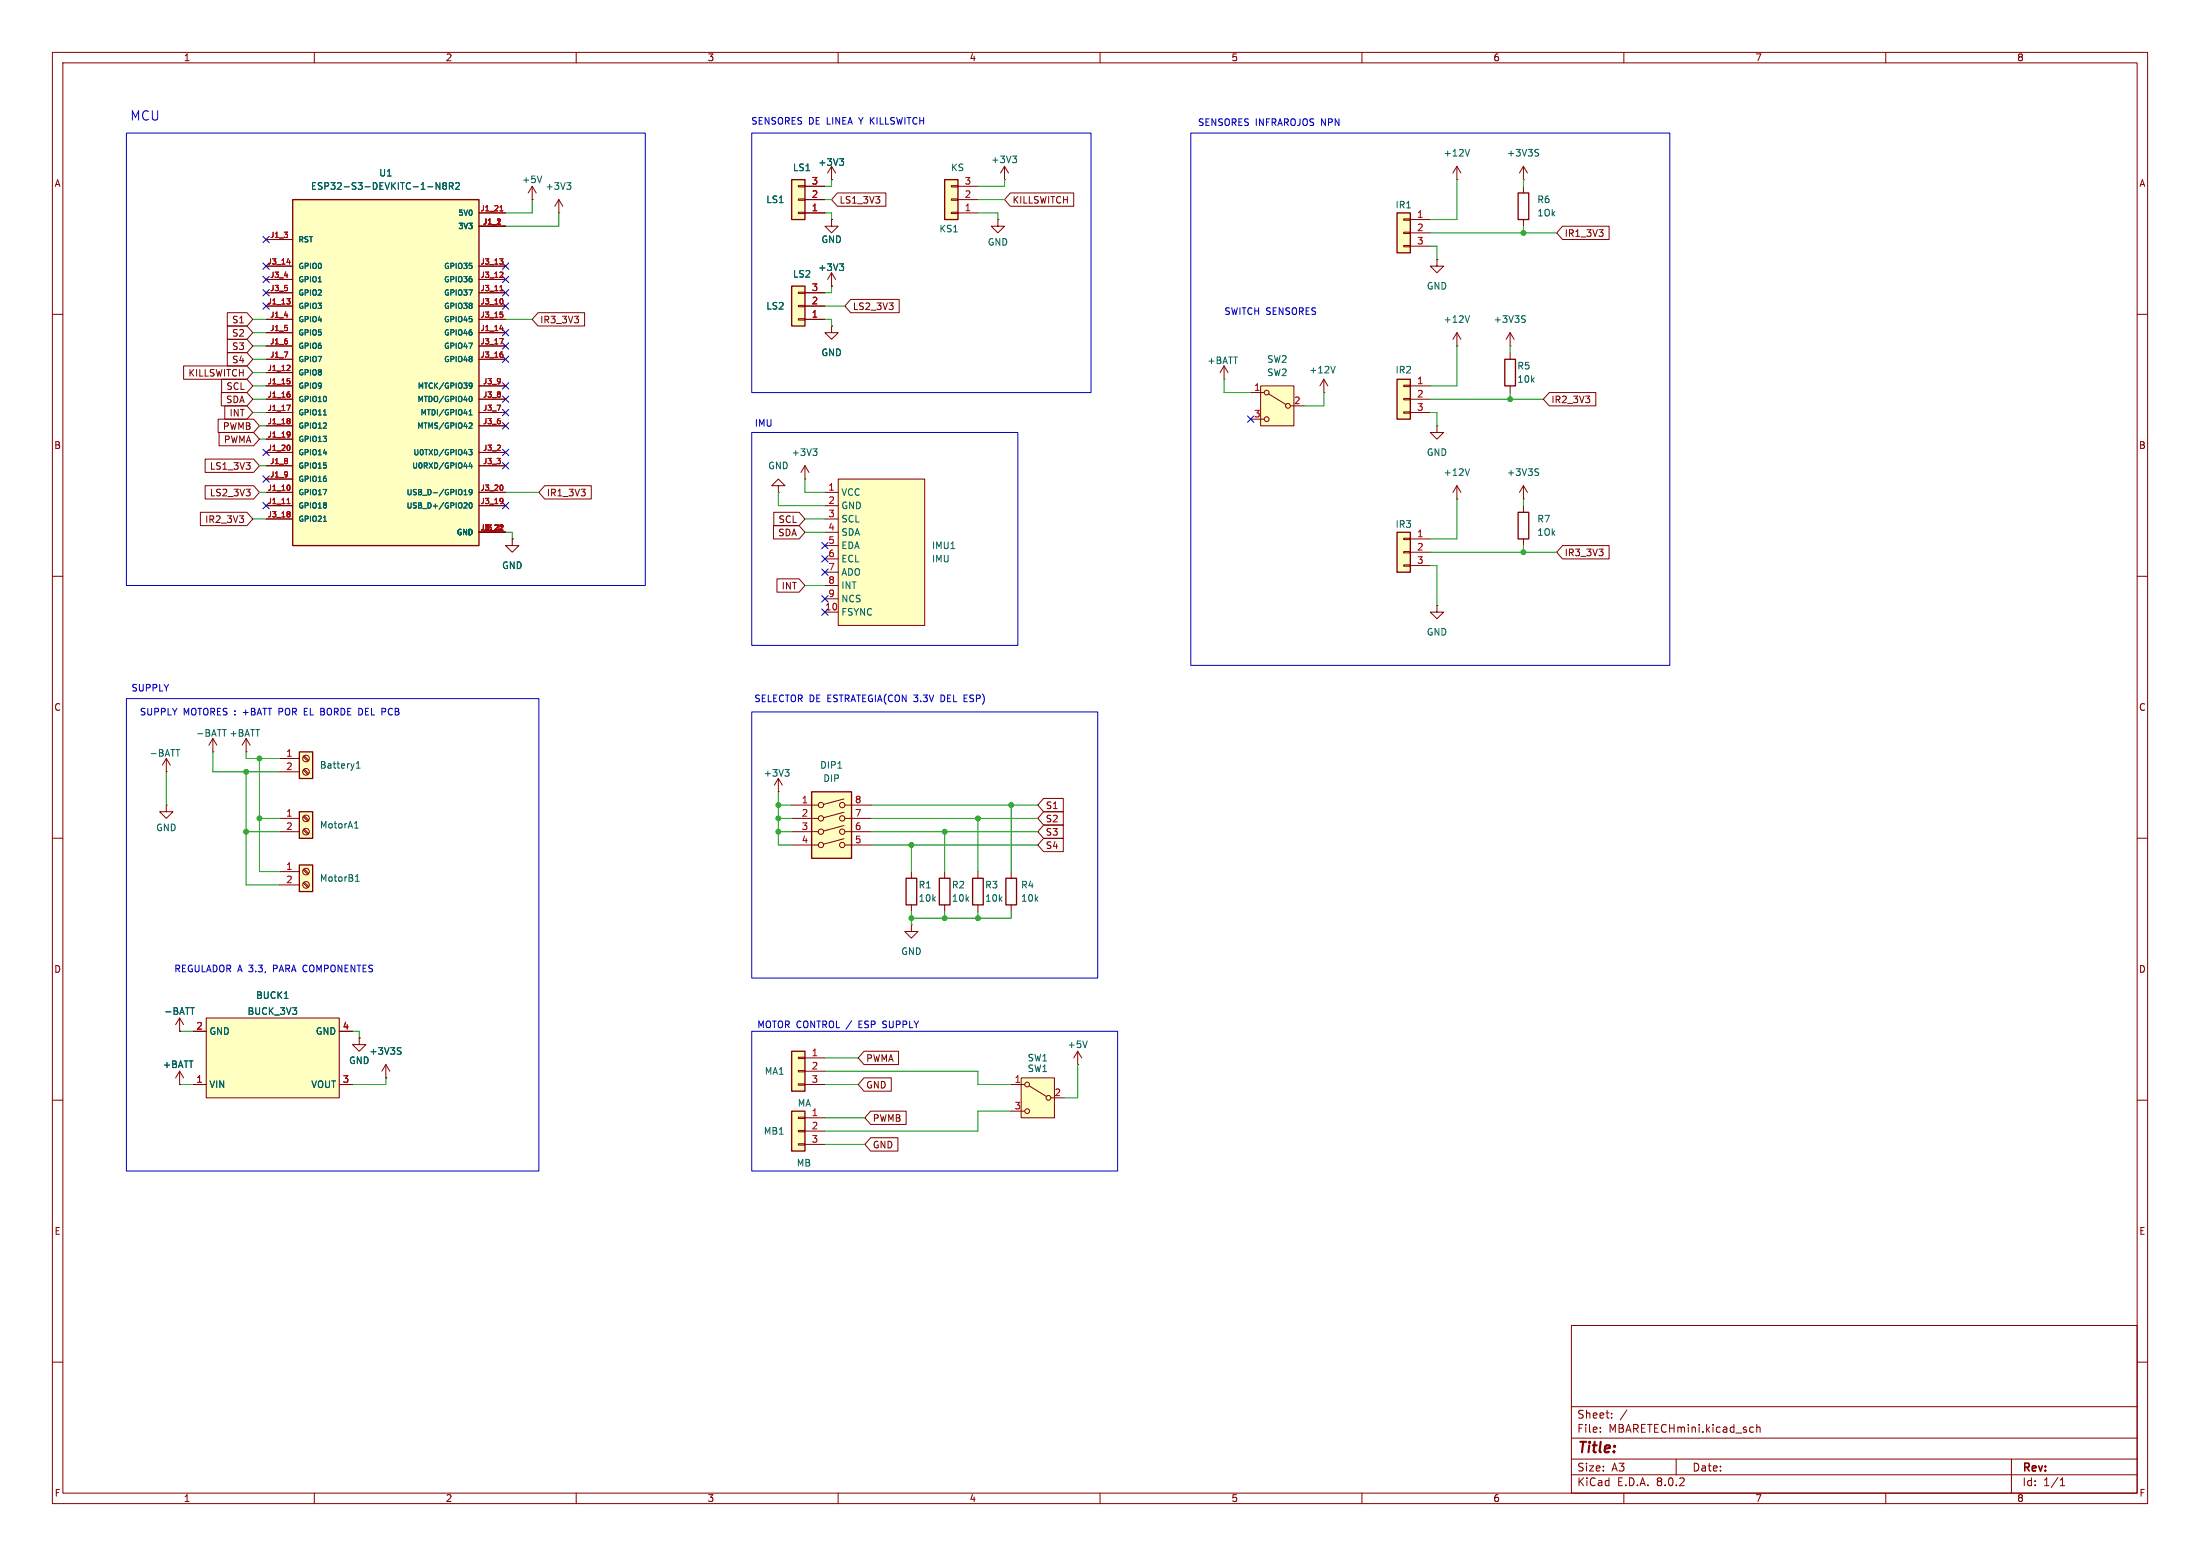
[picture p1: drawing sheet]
<svg xmlns="http://www.w3.org/2000/svg" width="420mm" height="297mm" viewBox="0 0 420 297" stroke-linecap="round" stroke-linejoin="round" font-family="sans-serif">
<g fill="none" stroke="#840000" stroke-width=".19">
<path d="M10 10h400v277h-400zM12 12h396v273h-396zM60 10v2M110 10v2M160 10v2M210 10v2M260 10v2M310 10v2M360 10v2M10 60h2M408 60h2M10 110h2"/>
<path d="M408 110h2M10 160h2M408 160h2M10 210h2M408 210h2M10 260h2M300 253h108v32h-108zM408 260h2M300 278.5h108M300 274.5h108M300 268.5h108M305.5 273.2v.2"/>
<path d="M305.5 272.5v.1M307.7 270.5v.2M307.7 269.8v.1M310.6 269.1l-1.3 1.9M320 278.5v3M334.3 272.4l.4 .1M334.7 273.3l-.4 .1M335.4 272.5l.2-.1 .3 .1 .1 .9M335.4 271.9v1.5M384 278.5v6.5M60 285v2M110 285v2"/>
<path d="M160 285v2M210 285v2M260 285v2M300 281.5h108M310 285v2M360 285v2M393.3 283.6h.9M393.3 282.5l.4-.4v1.5"/>
</g>
<path d="M180.3 34.3h2.6v7.6h-2.6z" fill="#ffffc2"/>
<path d="M158.7 34.3h.1M158.7 31.8l-.7 1.2M158.7 31.8v2.5M158.7 31.8l.8 1.2M181.6 35.4h1.3v.3h-1.3zM181.6 38h1.3v.2h-1.3zM182.9 38.1h3.8M182.9 35.6h3.8M158.7 41.9v1.3h-1.2l1.2 1.3 1.3-1.3h-1.3M158.7 41.9h.1M181.6 40.5h1.3v.3h-1.3zM182.9 40.6h3.8" fill="none" stroke="#840000" stroke-width=".19"/>
<path d="M180.3 34.3h2.6v7.6h-2.6z" fill="none" stroke="#840000" stroke-width=".25"/>
<path d="M160.3 30.3h.7l-.4 .5M160.8 30.8l.2 .2v.3l-.2 .3" fill="none" stroke="#006464" stroke-width=".19"/>
<path d="M160 91.4h16.5v28h-16.5z" fill="#ffffc2"/>
<path d="M157.5 94h2.5M157.5 96.5h2.5M157.5 99.1h2.5M160 91.4h16.5v28h-16.5zM157.5 116.8h2.5M157.5 101.6h2.5M157.5 104.1h2.5M157.5 106.7h2.5M157.5 109.2h2.5M157.5 111.8h2.5M157.5 114.3h2.5" fill="none" stroke="#840000" stroke-width=".19"/>
<path d="M151.1 34.3h2.6v7.6h-2.6z" fill="#ffffc2"/>
<path d="M152.4 35.4h1.3v.3h-1.3zM152.4 38h1.3v.2h-1.3zM153.7 38.1h3.8M153.7 35.6h3.8M152.4 40.5h1.3v.3h-1.3zM153.7 40.6h3.8" fill="none" stroke="#840000" stroke-width=".19"/>
<path d="M151.1 34.3h2.6v7.6h-2.6z" fill="none" stroke="#840000" stroke-width=".25"/>
<path d="M57.1 154.9h2.6v5.1h-2.6z" fill="#ffffc2"/>
<path d="M57.1 154.9h2.6v5.1h-2.6z" fill="none" stroke="#840000" stroke-width=".25"/>
<g fill="none" stroke="#840000" stroke-width=".19">
<path d="M53.3 156.2h3.8M53.3 158.8h3.8M57.9 158.4l.9 .9M57.9 155.9l.9 .8M58.1 158.2l.8 .9M58.1 155.7l.8 .8"/>
<circle cx="58.4" cy="156.2" r=".63"/>
<circle cx="58.4" cy="158.7" r=".63"/>
</g>
<path d="M67.7 158.1h.7M67.9 157l.1-.2v1.3" fill="none" stroke="#006464" stroke-width=".19"/>
<path d="M57.1 165.1h2.6v5.1h-2.6z" fill="#ffffc2"/>
<path d="M289.8 97.8h2v5.1h-2zM57.1 165.1h2.6v5.1h-2.6z" fill="none" stroke="#840000" stroke-width=".25"/>
<g fill="none" stroke="#840000" stroke-width=".19">
<path d="M101.6 38.1h.1M101.6 35.6l-.8 1.2M101.6 35.6v2.5M101.6 35.6l.8 1.2M106.7 38.1l-.8 1.3M106.7 38.1v2.5M106.7 38.1l.7 1.3M106.7 40.6h.1M158.7 54.6h.1M158.7 52.1l-.7 1.2M158.7 52.1v2.5M158.7 52.1l.8 1.2"/>
<path d="M190.5 41.9v1.3h1.3l-1.3 1.3-1.3-1.3h1.3M190.5 41.9h.1M148.6 92.7h-1.3l1.3-1.3 1.3 1.3h-1.3v1.3M148.6 94h.1M153.7 91.4h.1M153.7 88.9l-.8 1.3M153.7 88.9v2.5M153.7 88.9l.7 1.3M290.8 96.5v1.3M97.8 102.9v1.2h-1.3l1.3 1.3 1.3-1.3h-1.3M97.8 102.9h.1M290.8 102.9v1.2"/>
<path d="M31.7 147.3h.1M31.7 153.7v1.2h1.3l-1.3 1.3-1.2-1.3h1.2M31.7 153.7h.1M31.7 144.8l-.7 1.3M31.7 144.8v2.5M31.7 144.8l.8 1.3M40.6 143.5h.1M40.6 141l-.7 1.2M40.6 141v2.5M40.6 141l.8 1.2M47 143.5h.1M47 141l-.8 1.2"/>
<path d="M47 141v2.5M47 141l.8 1.2M53.3 166.4h3.8M53.3 168.9h3.8M57.9 168.6l.9 .8M57.9 166l.9 .9M58.1 168.4l.8 .8M58.1 165.9l.8 .8"/>
<circle cx="58.4" cy="168.9" r=".63"/>
<circle cx="58.4" cy="166.4" r=".63"/>
</g>
<path d="M103.4 33.6l-.4 1.3M108.2 34.9h.8l-.4 .5M108.7 35.4l.3 .2v.3l-.3 .2M160.3 50.4h.7l-.4 .4M160.8 50.8l.2 .3v.3l-.2 .2M155.2 85.7h.8l-.5 .5M155.7 86.2l.3 .2v.3l-.3 .2M42.5 139.3h.7M33.6 143.1h.7M67.8 168.2h.8M67.8 167.3l.4-.4v1.3" fill="none" stroke="#006464" stroke-width=".19"/>
<path d="M55.9 38.1h35.5v66h-35.5z" fill="#ffffc2"/>
<path d="M55.9 38.1h35.5v66h-35.5z" fill="none" stroke="#840000" stroke-width=".25"/>
<g fill="none" stroke="#840000" stroke-width=".19">
<path d="M191.8 34.3h.1M191.8 31.8l-.8 1.2M191.8 31.8v2.5M191.8 31.8l.7 1.2M50.8 58.4h5.1M50.8 45.7h5.1M50.8 55.9h5.1M50.8 53.3h5.1M50.8 50.8h5.1M91.4 43.2h5.1M91.4 58.4h5.1M91.4 40.6h5.1"/>
<path d="M91.4 55.9h5.1M91.4 53.3h5.1M91.4 50.8h5.1M50.8 71.1h5.1M50.8 63.5h5.1M50.8 73.7h5.1M50.8 76.2h5.1M50.8 78.7h5.1M50.8 61h5.1M50.8 66h5.1M50.8 68.6h5.1M91.4 63.5h5.1"/>
<path d="M91.4 73.7h5.1M91.4 76.2h5.1M91.4 78.7h5.1M91.4 61h5.1M91.4 66h5.1M91.4 68.6h5.1M158.7 62.2v1.3h-1.2l1.2 1.3 1.3-1.3h-1.3M158.7 62.2h.1M50.8 94h5.1M50.8 96.5h5.1M50.8 81.3h5.1M50.8 83.8h5.1"/>
<path d="M50.8 86.4h5.1M50.8 88.9h5.1M50.8 91.4h5.1M50.8 99.1h5.1M91.4 94h5.1M91.4 96.5h5.1M91.4 81.3h5.1M91.4 86.4h5.1M91.4 88.9h5.1M91.4 101.6h5.1"/>
</g>
<g fill="none" stroke="#a90000" stroke-width=".19">
<path d="M95.6 39.4l.1-.2v1.1M54.7 57h.7l-.4 .4M54.8 50.1h.6M55.3 57.5l.1 .1-.1 .4M95.4 49.4h.6l-.3 .4M95.4 40.3h.6M95.4 55.5h.6M95.5 59.6h.5M95.6 54.6l.1-.1v1M95.8 51.9l.2 .2v.3l-.6 .6h.6M95.9 49.8l.1 .2-.1 .4M95.9 57.1l.1 .3-.1 .5"/>
<path d="M95.9 60l.1 .1-.1 .4M54.7 77.3h.7l-.4 1.1M54.8 72.3h.5M55.2 69.7l.2 .2-.1 .3-.6 .5h.7M55.3 72.7l.1 .1-.1 .4M55.3 75.2l.1 .2-.1 .4M55.3 79.9l.1 .2-.1 .2M95.4 64.6h.7l-.5 1.1M95.4 62.8h.7M95.9 67.6l.1 .2-.1 .3M54.8 96.1h.6M55 95.3l.1-.2v1"/>
<path d="M55.3 92.7l.1 .3-.1 .5M55.3 80.4l.1 .1-.1 .3M55.3 82.5l.1 .5-.2 .3M55.3 85.1l.1 .2-.1 .6M55.3 97.7l.1 .2-.1 .1M55.3 98.1l.1 .2-.1 .3M55.4 82.9l-.1 .1M95.9 92.7l.1 .3-.1 .5M95.9 95.2l.1 .5-.1 .3M96 95.6l-.1 .1M95.8 100.2l.2 .2v.2l-.6 .6h.6"/>
</g>
<g fill="none" stroke="#006464" stroke-width=".19">
<path d="M84 34.9v1.2l-.8-1.2v1.2M84.8 35.4l-.3-.2 .3-.3h.2l.2 .2-.2 .3M84.8 35.4l-.3 .3 .1 .3 .2 .1h.2l.2-.2v-.4l-.2-.1M84.8 35.4h.2M85.8 35.5h.6l.1-.2v-.3l-.7-.1v1.2M86.1 35.5l.4 .6M87 35l.5-.1 .2 .3-.8 .9h.8M193.3 29.8h.8l-.5 .5M193.8 30.3l.3 .2v.3l-.3 .3M61.7 79.2h.6M89.5 79.2h.6M89.5 73.3l.2-.2 .4 .2v.6l-.2 .2h-.3"/>
<path d="M89.5 78.5l.3-.3v1M89.5 73.5l.2 .2 .4-.2M89.6 75.7l.2-.1a.54 .54 0 0 1 .3 .6 .54 .54 0 0 1-.3 .5l-.2-.1M61.7 99.5h.6M88.6 94.4h.6M88.6 93.7l.3-.3v1M89 96l.2 .2-.1 .2-.6 .6h.7M89.5 85.8h.6l-.3 .4 .3 .1v.4l-.2 .1-.4-.1M89.6 80.8l.3-.1 .2 .3-.6 .7h.6M89.7 96h.1a.54 .54 0 0 1 .3 .5 .54 .54 0 0 1-.3 .5 .68 .68 0 0 1-.1-1zM89.8 88.3l-.3 .7h.7M90 88.7v.7"/>
<path d="M90.1 93.9l-.2 .2-.3-.1v-.5l.3-.1 .2 .2v.6l-.2 .2h-.3"/>
</g>
<path d="M151.1 212.1h2.6v7.6h-2.6z" fill="#ffffc2"/>
<path d="M152.4 218.3h1.3v.3h-1.3zM152.4 215.8h1.3v.2h-1.3zM152.4 213.2h1.3v.3h-1.3zM153.7 213.4h3.8M153.7 215.9h3.8M153.7 218.4h3.8" fill="none" stroke="#840000" stroke-width=".19"/>
<path d="M151.1 212.1h2.6v7.6h-2.6z" fill="none" stroke="#840000" stroke-width=".25"/>
<path d="M151.1 54.6h2.6v7.6h-2.6z" fill="#ffffc2"/>
<path d="M152.4 55.8h1.3v.2h-1.3zM152.4 58.3h1.3v.2h-1.3zM153.7 58.4h3.8M153.7 55.9h3.8M152.4 60.8h1.3v.3h-1.3zM153.7 61h3.8M205.7 203.2h.1M205.7 200.7l-.7 1.2M205.7 200.7v2.5M205.7 200.7l.8 1.2" fill="none" stroke="#840000" stroke-width=".19"/>
<path d="M151.1 54.6h2.6v7.6h-2.6z" fill="none" stroke="#840000" stroke-width=".25"/>
<path d="M207.6 198.7l-.5 1.3" fill="none" stroke="#006464" stroke-width=".19"/>
<path d="M57.1 143.5h2.6v5.1h-2.6z" fill="#ffffc2"/>
<path d="M57.1 143.5h2.6v5.1h-2.6z" fill="none" stroke="#840000" stroke-width=".25"/>
<g fill="none" stroke="#840000" stroke-width=".19">
<path d="M53.3 144.8h3.8M53.3 147.3h3.8M57.9 147l.9 .8M57.9 144.4l.9 .9M58.1 146.8l.8 .9M58.1 144.3l.8 .8M34.3 196.9h.1M34.3 194.3l-.8 1.3M34.3 194.3v2.6M34.3 194.3l.8 1.3M68.6 198.1v1.3h1.2l-1.2 1.3-1.3-1.3h1.3M68.6 198.1h.1"/>
<path d="M73.7 205.7h.1M73.7 203.2l-.8 1.3M73.7 203.2v2.5M73.7 203.2l.7 1.3"/>
<circle cx="58.4" cy="144.8" r=".63"/>
<circle cx="58.4" cy="147.3" r=".63"/>
</g>
<path d="M68 146.6h.8M68 145.7l.4-.3v1.2M36.4 192.3h.7M76.1 200h.5M76.1 200.6l.3 .1 .2 .3-.3 .2h-.3" fill="none" stroke="#006464" stroke-width=".19"/>
<path d="M39.4 194.3h25.4v15.3h-25.4z" fill="#ffffc2"/>
<path d="M36.8 196.9h2.6M39.4 194.3h25.4v15.3h-25.4zM64.8 196.9h2.5M34.3 207h.1M34.3 204.5l-.8 1.2M34.3 204.5v2.5M34.3 204.5l.8 1.2M36.8 207h2.6M64.8 207h2.5" fill="none" stroke="#840000" stroke-width=".19"/>
<path d="M54.3 190.6h.7" fill="none" stroke="#006464" stroke-width=".19"/>
<path d="M194.9 205.7h6.4v7.7h-6.4z" fill="#ffffc2"/>
<g fill="none" stroke="#840000" stroke-width=".19">
<path d="M193 207h2.6M193 212.1h2.6M194.9 205.7h6.4v7.7h-6.4zM196.5 207.3l3.3 2M200.7 209.6h2.5"/>
<circle cx="196.1" cy="207" r=".46"/>
<circle cx="196.1" cy="212.1" r=".46"/>
<circle cx="200.2" cy="209.6" r=".46"/>
</g>
<path d="M151.1 200.7h2.6v7.6h-2.6z" fill="#ffffc2"/>
<g fill="none" stroke="#840000" stroke-width=".19">
<path d="M288.3 66h.1M288.3 63.5l-.8 1.3M288.3 63.5v2.5M288.3 63.5l.8 1.3M174 166.4v1.2M174 172.7v1.3M180.3 166.4v1.2M180.3 172.7v1.3M186.7 166.4v1.2M186.7 172.7v1.3M193 166.4v1.2M193 172.7v1.3"/>
<path d="M152.4 206.9h1.3v.2h-1.3zM152.4 204.3h1.3v.3h-1.3zM152.4 201.8h1.3v.3h-1.3zM153.7 201.9h3.8M153.7 204.5h3.8M153.7 207h3.8"/>
</g>
<path d="M173 167.6h2v5.1h-2zM179.3 167.6h2.1v5.1h-2.1zM185.7 167.6h2v5.1h-2zM192 167.6h2.1v5.1h-2.1zM151.1 200.7h2.6v7.6h-2.6z" fill="none" stroke="#840000" stroke-width=".25"/>
<path d="M290.7 60.9l.4 .1 .1 .3-.2 .2h-.4M290.7 60.3h.5" fill="none" stroke="#006464" stroke-width=".19"/>
<path d="M154.9 151.1h7.7v12.7h-7.7z" fill="#ffffc2"/>
<g fill="none" stroke="#840000" stroke-width=".19">
<path d="M274.3 49.5v1.3h-1.3l1.3 1.3 1.3-1.3h-1.3M274.3 49.5h.1M148.6 151.1h.1M148.6 148.6l.8 1.3M148.6 148.6v2.5M148.6 148.6l-.8 1.3M151.1 153.7h5.1M151.1 156.2h5.1M151.1 158.8h5.1M161.1 157.6l-3.9 1M161.1 155l-3.9 1.1M161.1 152.5l-3.9 1"/>
<path d="M161.3 153.7h5.1M161.3 156.2h5.1M161.3 158.8h5.1M151.1 161.3h5.1M161.1 160.1l-3.9 1M161.3 161.3h5.1M174 176.5v1.3h-1.3l1.3 1.3 1.3-1.3h-1.3M174 176.5h.1"/>
<circle cx="156.7" cy="156.2" r=".51"/>
<circle cx="156.7" cy="158.8" r=".51"/>
<circle cx="156.7" cy="153.7" r=".51"/>
<circle cx="160.8" cy="156.2" r=".51"/>
<circle cx="160.8" cy="158.8" r=".51"/>
<circle cx="160.8" cy="153.7" r=".51"/>
<circle cx="156.7" cy="161.3" r=".51"/>
<circle cx="160.8" cy="161.3" r=".51"/>
</g>
<path d="M154.9 151.1h7.7v12.7h-7.7z" fill="none" stroke="#840000" stroke-width=".25"/>
<path d="M149.8 146.9h.8l-.4 .5M150.4 147.4l.2 .2v.3l-.2 .3M160 146.6h.7" fill="none" stroke="#006464" stroke-width=".19"/>
<path d="M266.7 40.6h2.5v7.7h-2.5z" fill="#ffffc2"/>
<g fill="none" stroke="#840000" stroke-width=".19">
<path d="M268 46.9h1.2v.2h-1.2zM268 44.3h1.2v.3h-1.2zM268 41.8h1.2v.2h-1.2zM269.2 41.9h3.8M269.2 44.5h3.8M269.2 47h3.8M252.7 74.9h.1M252.7 72.4l-.7 1.3M252.7 72.4v2.5M252.7 72.4l.8 1.3M278.1 66h.1M278.1 63.5l-.7 1.3"/>
<path d="M278.1 63.5v2.5M278.1 63.5l.8 1.3"/>
</g>
<path d="M266.7 40.6h2.5v7.7h-2.5z" fill="none" stroke="#840000" stroke-width=".25"/>
<path d="M254.9 69.9l-.4 1.3M280.5 60.3l-.4 1.2" fill="none" stroke="#006464" stroke-width=".19"/>
<path d="M266.7 72.4h2.5v7.6h-2.5z" fill="#ffffc2"/>
<path d="M233.7 72.4h.1M233.7 69.9l-.8 1.2M233.7 69.9v2.5M233.7 69.9l.7 1.2M268 78.6h1.2v.3h-1.2zM268 76.1h1.2v.2h-1.2zM268 73.5h1.2v.3h-1.2zM269.2 73.7h3.8M269.2 76.2h3.8M269.2 78.7h3.8" fill="none" stroke="#840000" stroke-width=".19"/>
<path d="M266.7 72.4h2.5v7.6h-2.5z" fill="none" stroke="#840000" stroke-width=".25"/>
<path d="M240.7 73.7h6.3v7.6h-6.3z" fill="#ffffc2"/>
<g fill="none" stroke="#840000" stroke-width=".19">
<path d="M278.1 34.3h.1M278.1 31.8l-.7 1.2M278.1 31.8v2.5M278.1 31.8l.8 1.2M290.8 34.3h.1M290.8 31.8v2.5M290.8 35.6v1.2M290.8 31.8l-.7 1.2M290.8 31.8l.8 1.2M290.8 41.9v1.3M238.8 74.9h2.5M240.7 73.7h6.3v7.6h-6.3z"/>
<path d="M242.2 75.2l3.3 2M246.4 77.5h2.5M288.3 67.3v1.3M288.3 73.7v1.2M238.8 80h2.5M274.3 81.3v1.3h-1.3l1.3 1.2 1.3-1.2h-1.3M274.3 81.3h.1M278.1 95.3h.1M278.1 92.7v2.6M278.1 92.7l-.7 1.3M278.1 92.7l.8 1.3M290.8 95.3h.1"/>
<path d="M290.8 92.7v2.6M290.8 92.7l-.7 1.3M290.8 92.7l.8 1.3M274.3 115.6v1.2h-1.3l1.3 1.3 1.3-1.3h-1.3M274.3 115.6h.1"/>
<circle cx="241.8" cy="74.9" r=".46"/>
<circle cx="245.9" cy="77.5" r=".46"/>
<circle cx="241.8" cy="80" r=".46"/>
</g>
<path d="M280.5 28.5l-.4 1.3M293.2 29.1l.4 .1 .1 .3-.2 .3h-.3M293.2 28.5l.5 .1M280.5 89.5l-.4 1.2M293.2 90.1l.4 .1 .1 .3-.2 .2h-.3M293.2 89.5h.5" fill="none" stroke="#006464" stroke-width=".19"/>
<path d="M289.8 36.8h2v5.1h-2zM287.3 68.6h2v5.1h-2z" fill="none" stroke="#840000" stroke-width=".25"/>
<path d="M266.7 101.6h2.5v7.6h-2.5z" fill="#ffffc2"/>
<g fill="none" stroke="#840000" stroke-width=".19">
<path d="M153.7 38.1h3.8M153.7 35.6h3.8M158.7 34.3h.1M159.9 36.8h9.2v2.6h-9.2l-1.2-1.3zM192.9 36.8h12.1v2.6h-12.1l-1.1-1.3zM43.4 59.7h3.7l1.2 1.3-1.2 1.2h-3.7zM50.8 58.4h5.1M50.8 45.7h5.1M50.8 55.9h5.1M50.8 53.3h5.1M50.8 50.8h5.1M91.4 43.2h5.1"/>
<path d="M91.4 58.4h5.1M91.4 40.6h5.1M91.4 55.9h5.1M91.4 53.3h5.1M91.4 50.8h5.1M102.7 59.7h8.9v2.5h-8.9l-1.1-1.2zM153.7 58.4h3.8M153.7 40.6h3.8M153.7 55.9h3.8M158.7 54.6h.1M158.7 41.9h.1M162.4 57.1h9.3v2.6h-9.3l-1.1-1.3z"/>
<path d="M298.3 43.2h8.9v2.5h-8.9l-1.1-1.2zM35 69.8h12.1l1.2 1.3-1.2 1.3h-12.1zM42.2 74.9h4.9l1.2 1.3-1.2 1.3h-4.9zM42.3 72.4h4.8l1.2 1.3-1.2 1.2h-4.8zM42.9 77.5h4.2l1.2 1.2-1.2 1.3h-4.2zM43.4 67.3h3.7l1.2 1.3-1.2 1.3h-3.7zM43.4 64.8h3.7l1.2 1.2-1.2 1.3h-3.7zM43.4 62.2h3.7l1.2 1.3-1.2 1.3h-3.7zM50.8 71.1h5.1M50.8 63.5h5.1M50.8 73.7h5.1M50.8 76.2h5.1"/>
<path d="M50.8 78.7h5.1M50.8 61h5.1M50.8 66h5.1M50.8 68.6h5.1M91.4 63.5h5.1M91.4 73.7h5.1M91.4 76.2h5.1M91.4 78.7h5.1M91.4 61h5.1M91.4 66h5.1M91.4 68.6h5.1M153.7 61h3.8"/>
<path d="M158.7 62.2h.1M295.8 74.9h8.8v2.6h-8.8l-1.2-1.3zM38.3 97.8h8.8l1.2 1.3-1.2 1.2h-8.8zM39.2 92.7h9.2l1.1 1.3-1.1 1.3h-9.2zM39.2 87.6h9.2l1.1 1.3-1.1 1.3h-9.2zM41.6 80h6.8l1.1 1.3-1.1 1.3h-6.8zM41.8 82.5h6.6l1.1 1.3-1.1 1.3h-6.6zM50.8 94h5.1M50.8 96.5h5.1M50.8 81.3h5.1M50.8 83.8h5.1M50.8 86.4h5.1"/>
<path d="M50.8 88.9h5.1M50.8 91.4h5.1M50.8 99.1h5.1M91.4 94h5.1M91.4 96.5h5.1M91.4 81.3h5.1M91.4 86.4h5.1M91.4 88.9h5.1M104 92.7h8.9v2.6h-8.9l-1.1-1.3zM147.7 97.8h4.9l1.1 1.3-1.1 1.2h-4.9zM91.4 101.6h5.1M97.8 102.9h.1"/>
<path d="M147.7 100.3h4.9l1.1 1.3-1.1 1.3h-4.9zM148.3 110.5h4.3l1.1 1.3-1.1 1.2h-4.3zM268 107.8h1.2v.3h-1.2zM268 105.3h1.2v.2h-1.2zM268 102.7h1.2v.3h-1.2zM269.2 102.9h3.8M269.2 105.4h3.8M269.2 108h3.8M298.3 104.1h8.9v2.6h-8.9l-1.1-1.3zM199.2 157.5h3.8v2.5h-3.8l-1.1-1.2zM199.2 154.9h3.8v2.6h-3.8l-1.1-1.3zM199.2 152.4h3.8v2.5h-3.8l-1.1-1.2z"/>
<path d="M199.2 160h3.8v2.6h-3.8l-1.1-1.3zM34.3 196.9h.1M36.8 196.9h2.6M64.8 196.9h2.5M68.6 198.1h.1M34.3 207h.1M36.8 207h2.6M64.8 207h2.5M73.7 205.7h.1M164.9 205.7h5.2v2.6h-5.2l-1.1-1.3zM164.9 200.7h6.6v2.5h-6.6l-1.1-1.3zM166.2 212.1h6.8v2.5h-6.8l-1.1-1.2z"/>
<path d="M166.2 217.2h5.2v2.5h-5.2l-1.1-1.3z"/>
</g>
<path d="M266.7 101.6h2.5v7.6h-2.5z" fill="none" stroke="#840000" stroke-width=".25"/>
<path d="M24.1 25.4h99.1v86.4h-99.1zM143.5 25.4h64.8v49.5h-64.8zM227.3 25.4h91.5v101.6h-91.5zM143.5 82.6h50.8v40.6h-50.8zM24.1 133.4h78.8v90.1h-78.8zM143.5 135.9h66v50.8h-66zM143.5 196.9h69.9v26.6h-69.9z" fill="none" stroke="#0000c2" stroke-width=".19"/>
<g fill="none" stroke="#009600" stroke-width=".19">
<path d="M101.6 38.1v2.5h-5.1M157.5 38.1h1.2M158.7 34.3v1.3h-1.2M186.7 38.1h5.1M191.8 34.3v1.3h-5.1M278.1 34.3v7.6h-5.1M290.8 34.3v1.3M106.7 40.6v2.6h-10.2M157.5 40.6h1.2v1.3M157.5 58.4h3.8M158.7 54.6v1.3h-1.2M186.7 40.6h3.8v1.3"/>
<path d="M273 47h1.3v2.5M273 44.5h24.2M290.8 43.2v1.3M48.3 61h2.5M48.3 66h2.5M48.3 68.6h2.5M48.3 73.7h2.5M48.3 78.7h2.5M48.3 76.2h2.5M48.3 71.1h2.5M48.3 63.5h2.5M96.5 61h5.1"/>
<path d="M157.5 61h1.2v1.2M233.7 72.4v2.5h5.1M252.7 74.9v2.6h-3.8M273 78.7h1.3v2.6M273 76.2h21.6M278.1 66v7.7h-5.1M288.3 66v1.3M288.3 74.9v1.3M48.3 99.1h2.5M49.5 94h1.3M49.5 81.3h1.3M49.5 88.9h1.3"/>
<path d="M49.5 83.8h1.3M96.5 94h6.4M148.6 94v2.5h8.9M153.7 91.4v2.6h3.8M153.7 99.1h3.8M278.1 95.3v7.6h-5.1M290.8 95.3v1.2M96.5 101.6h1.3v1.3M153.7 101.6h3.8M153.7 111.8h3.8M273 108h1.3v7.6M273 105.4h24.2"/>
<path d="M290.8 104.1v1.3M31.7 147.3v6.4M40.6 143.5v3.8h12.7M47 143.5v1.3h6.3M47 147.3v21.6h6.3M47 158.8h6.3M49.5 144.8v21.6h3.8M49.5 156.2h3.8M148.6 158.8h2.5M148.6 156.2h2.5M148.6 151.1v10.2h2.5M148.6 153.7h2.5"/>
<path d="M166.4 158.8h31.7M166.4 156.2h31.7M166.4 153.7h31.7M180.3 158.8v7.6M186.7 156.2v10.2M193 153.7v12.7M166.4 161.3h31.7M174 161.3v5.1M174 174v2.5M180.3 174v1.3M186.7 174v1.3M193 174v1.3h-19"/>
<path d="M34.3 196.9h2.5M67.3 196.9h1.3v1.2M34.3 207h2.5M73.7 205.7v1.3h-6.4M157.5 207h6.3M157.5 204.5h29.2v2.5h6.3M157.5 218.4h7.6M157.5 213.4h7.6M157.5 201.9h6.3M193 212.1h-6.3v3.8h-29.2M205.7 203.2v6.4h-2.5"/>
</g>
<g fill="none" stroke="#000084" stroke-width=".19">
<path d="M50.2 45.1l1.2 1.2M50.2 55.3l1.2 1.2M50.2 52.7l1.2 1.2M50.2 50.2l1.2 1.2M50.2 57.8l1.2 1.2M51.4 45.1l-1.2 1.2M51.4 55.3l-1.2 1.2M51.4 52.7l-1.2 1.2M51.4 50.2l-1.2 1.2M51.4 57.8l-1.2 1.2M95.9 50.2l1.2 1.2M95.9 55.3l1.2 1.2"/>
<path d="M95.9 57.8l1.2 1.2M95.9 52.7l1.2 1.2M97.1 50.2l-1.2 1.2M97.1 55.3l-1.2 1.2M97.1 57.8l-1.2 1.2M97.1 52.7l-1.2 1.2M95.9 78.1l1.2 1.2M95.9 62.9l1.2 1.2M95.9 65.4l1.2 1.2M95.9 73.1l1.2 1.2M95.9 75.6l1.2 1.2M95.9 68l1.2 1.2"/>
<path d="M97.1 78.1l-1.2 1.2M97.1 62.9l-1.2 1.2M97.1 65.4l-1.2 1.2M97.1 73.1l-1.2 1.2M97.1 75.6l-1.2 1.2M97.1 68l-1.2 1.2M238.2 79.4l1.2 1.2M239.4 79.4l-1.2 1.2M50.2 95.9l1.2 1.2M50.2 85.8l1.2 1.2M50.2 90.8l1.2 1.2M51.4 95.9l-1.2 1.2"/>
<path d="M51.4 85.8l-1.2 1.2M51.4 90.8l-1.2 1.2M95.9 85.8l1.2 1.2M95.9 88.3l1.2 1.2M95.9 95.9l1.2 1.2M95.9 80.7l1.2 1.2M97.1 85.8l-1.2 1.2M97.1 88.3l-1.2 1.2M97.1 95.9l-1.2 1.2M97.1 80.7l-1.2 1.2M156.9 108.6l1.2 1.2M156.9 103.5l1.2 1.2"/>
<path d="M156.9 106.1l1.2 1.2M156.9 113.7l1.2 1.2M156.9 116.2l1.2 1.2M158.1 108.6l-1.2 1.2M158.1 103.5l-1.2 1.2M158.1 106.1l-1.2 1.2M158.1 113.7l-1.2 1.2M158.1 116.2l-1.2 1.2"/>
</g>
<g fill="none" stroke="#006464" stroke-width=".19">
<path d="M84 34.9v1.2l-.8-1.2v1.2M84.8 35.4l-.3-.2 .3-.3h.2l.2 .2-.2 .3M84.8 35.4l-.3 .3 .1 .3 .2 .1h.2l.2-.2v-.4l-.2-.1M84.8 35.4h.2M85.8 35.5h.6l.1-.2v-.3l-.7-.1v1.2M86.1 35.5l.4 .6M87 35l.5-.1 .2 .3-.8 .9h.8M160.3 30.3h.7l-.4 .5M160.8 30.8l.2 .2v.3l-.2 .3M160.3 50.4h.7l-.4 .4M160.8 50.8l.2 .3v.3l-.2 .2M61.7 79.2h.6"/>
<path d="M89.5 79.2h.6M89.5 73.3l.2-.2 .4 .2v.6l-.2 .2h-.3M89.5 78.5l.3-.3v1M89.5 73.5l.2 .2 .4-.2M89.6 75.7l.2-.1a.54 .54 0 0 1 .3 .6 .54 .54 0 0 1-.3 .5l-.2-.1M61.7 99.5h.6M88.6 94.4h.6M88.6 93.7l.3-.3v1M89 96l.2 .2-.1 .2-.6 .6h.7M89.5 85.8h.6l-.3 .4 .3 .1v.4l-.2 .1-.4-.1M89.6 80.8l.3-.1 .2 .3-.6 .7h.6M89.7 96h.1a.54 .54 0 0 1 .3 .5 .54 .54 0 0 1-.3 .5 .68 .68 0 0 1-.1-1z"/>
<path d="M89.8 88.3l-.3 .7h.7M90 88.7v.7M90.1 93.9l-.2 .2-.3-.1v-.5l.3-.1 .2 .2v.6l-.2 .2h-.3M36.4 192.3h.7M54.3 190.6h.7M76.1 200h.5M76.1 200.6l.3 .1 .2 .3-.3 .2h-.3"/>
</g>
<g fill="none" stroke="#a90000" stroke-width=".19">
<path d="M95.6 39.4l.1-.2v1.1M54.7 57h.7l-.4 .4M54.8 50.1h.6M55.3 57.5l.1 .1-.1 .4M95.4 49.4h.6l-.3 .4M95.4 40.3h.6M95.4 55.5h.6M95.5 59.6h.5M95.6 54.6l.1-.1v1M95.8 51.9l.2 .2v.3l-.6 .6h.6M95.9 49.8l.1 .2-.1 .4M95.9 57.1l.1 .3-.1 .5"/>
<path d="M95.9 60l.1 .1-.1 .4M54.7 77.3h.7l-.4 1.1M54.8 72.3h.5M55.2 69.7l.2 .2-.1 .3-.6 .5h.7M55.3 72.7l.1 .1-.1 .4M55.3 75.2l.1 .2-.1 .4M55.3 79.9l.1 .2-.1 .2M95.4 64.6h.7l-.5 1.1M95.4 62.8h.7M95.9 67.6l.1 .2-.1 .3M54.8 96.1h.6M55 95.3l.1-.2v1"/>
<path d="M55.3 92.7l.1 .3-.1 .5M55.3 80.4l.1 .1-.1 .3M55.3 82.5l.1 .5-.2 .3M55.3 85.1l.1 .2-.1 .6M55.3 97.7l.1 .2-.1 .1M55.3 98.1l.1 .2-.1 .3M55.4 82.9l-.1 .1M95.9 92.7l.1 .3-.1 .5M95.9 95.2l.1 .5-.1 .3M96 95.6l-.1 .1M95.8 100.2l.2 .2v.2l-.6 .6h.6"/>
</g>
<g fill="#009600" stroke="#009600" stroke-width=".19">
<circle cx="174" cy="175.3" r=".46"/>
<circle cx="47" cy="147.3" r=".46"/>
<circle cx="49.5" cy="144.8" r=".46"/>
<circle cx="49.5" cy="156.2" r=".46"/>
<circle cx="47" cy="158.8" r=".46"/>
<circle cx="290.8" cy="44.5" r=".46"/>
<circle cx="193" cy="153.7" r=".46"/>
<circle cx="180.3" cy="158.8" r=".46"/>
<circle cx="186.7" cy="156.2" r=".46"/>
<circle cx="180.3" cy="175.3" r=".46"/>
<circle cx="186.7" cy="175.3" r=".46"/>
<circle cx="148.6" cy="158.8" r=".46"/>
<circle cx="148.6" cy="156.2" r=".46"/>
<circle cx="148.6" cy="153.7" r=".46"/>
<circle cx="174" cy="161.3" r=".46"/>
<circle cx="290.8" cy="105.4" r=".46"/>
<circle cx="288.3" cy="76.2" r=".46"/>
</g>
<text font-size="2.8" fill="#840000" x="301" y="277.9">Title:</text>
<text font-size="2.5" fill="#0000c2" x="24.8" y="23.2">MCU</text>
<g font-size="2.1" fill="#840000">
<text x="301" y="273.7">File:</text>
<text x="301" y="271">Sheet:</text>
<text x="307.1" y="273.7">MBARETECHmini.kicad_sch</text>
<text x="301" y="281.1">Size:</text>
<text x="307.6" y="281.1">A3</text>
<text x="323" y="281.1">Date:</text>
<text x="386" y="281.3">Rev:</text>
<text x="301" y="283.9">KiCad</text>
<text x="308.7" y="283.9">E.D.A.</text>
<text x="316.3" y="283.9">8.0.2</text>
<text x="386" y="283.9">Id:</text>
<text x="390.1" y="283.9">1/1</text>
</g>
<g font-size="1.8" fill="#840000">
<text x="35" y="11.9">1</text>
<text x="85" y="11.9">2</text>
<text x="135" y="11.9">3</text>
<text x="185" y="11.9">4</text>
<text x="235" y="11.9">5</text>
<text x="285" y="11.9">6</text>
<text x="335" y="11.9">7</text>
<text x="385" y="11.9">8</text>
<text x="10.3" y="35.9">A</text>
<text x="408.3" y="35.9">A</text>
<text x="160.2" y="39.1">LS1_3V3</text>
<text x="193.2" y="39.1">KILLSWITCH</text>
<text x="298.6" y="45.4">IR1_3V3</text>
<text x="162.7" y="59.4">LS2_3V3</text>
<text x="44.2" y="61.9">S1</text>
<text x="44.2" y="64.5">S2</text>
<text x="103" y="61.9">IR3_3V3</text>
<text x="44.2" y="69.5">S4</text>
<text x="44.2" y="67">S3</text>
<text x="35.9" y="72.1">KILLSWITCH</text>
<text x="43.1" y="77.2">SDA</text>
<text x="43.1" y="74.6">SCL</text>
<text x="296.1" y="77.2">IR2_3V3</text>
<text x="42.5" y="82.2">PWMB</text>
<text x="43.7" y="79.7">INT</text>
<text x="10.3" y="85.9">B</text>
<text x="40" y="89.9">LS1_3V3</text>
<text x="42.6" y="84.8">PWMA</text>
<text x="408.2" y="85.9">B</text>
<text x="40" y="94.9">LS2_3V3</text>
<text x="104.3" y="94.9">IR1_3V3</text>
<text x="39.1" y="100">IR2_3V3</text>
<text x="148.5" y="100">SCL</text>
<text x="148.5" y="102.6">SDA</text>
<text x="298.6" y="106.4">IR3_3V3</text>
<text x="149.1" y="112.7">INT</text>
<text x="10.3" y="135.9">C</text>
<text x="408.2" y="135.9">C</text>
<text x="199.5" y="154.6">S1</text>
<text x="199.5" y="159.7">S3</text>
<text x="199.5" y="157.2">S2</text>
<text x="199.5" y="162.2">S4</text>
<text x="10.3" y="185.9">D</text>
<text x="408.2" y="185.9">D</text>
<text x="165.3" y="202.9">PWMA</text>
<text x="165.3" y="208">GND</text>
<text x="166.5" y="214.3">PWMB</text>
<text x="166.5" y="219.4">GND</text>
<text x="10.3" y="235.9">E</text>
<text x="408.3" y="235.9">E</text>
<text x="10.3" y="285.9">F</text>
<text x="35" y="286.9">1</text>
<text x="85" y="286.9">2</text>
<text x="135" y="286.9">3</text>
<text x="185" y="286.9">4</text>
<text x="235" y="286.9">5</text>
<text x="285" y="286.9">6</text>
<text x="335" y="286.9">7</text>
<text x="385" y="286.9">8</text>
<text x="408.3" y="285.9">F</text>
</g>
<g font-size="1.8" fill="#0000c2">
<text x="143.3" y="24">SENSORES DE LINEA</text>
<text x="164.3" y="24">Y KILLSWITCH</text>
<text x="228.6" y="24.2">SENSORES INFRAROJOS</text>
<text x="252.3" y="24.2">NPN</text>
<text x="233.6" y="60.3">SWITCH SENSORES</text>
<text x="144" y="81.6">IMU</text>
<text x="25" y="132.2">SUPPLY</text>
<text x="26.6" y="136.8">SUPPLY</text>
<text x="35" y="136.8">MOTORES :</text>
<text x="46.6" y="136.8">+BATT</text>
<text x="53.7" y="136.8">POR EL BORDE DEL PCB</text>
<text x="143.9" y="134.2">SELECTOR DE ESTRATEGIA(CON 3.3V</text>
<text x="180" y="134.2">DEL ESP)</text>
<text x="33.2" y="185.8">REGULADOR A 3.3,</text>
<text x="52.4" y="185.8">PARA COMPONENTES</text>
<text x="144.5" y="196.4">MOTOR CONTROL /</text>
<text x="164.2" y="196.4">ESP</text>
<text x="169" y="196.4">SUPPLY</text>
</g>
<g font-size="1.8" fill="#006464">
<text x="72.3" y="33.9">U1</text>
<text x="99.6" y="35.2">+5V</text>
<text x="151.3" y="32.9">LS1</text>
<text x="156.1" y="31.9">+3V3</text>
<text x="181.5" y="32.9">KS</text>
<text x="189.1" y="31.3">+3V3</text>
<text x="275.5" y="30.1">+12V</text>
<text x="287.6" y="30.1">+3V3S</text>
<text x="59.3" y="36.4">ESP32-S3-DEVKITC-1-N8R2</text>
<text x="104" y="36.4">+3V3</text>
<text x="146.2" y="39">LS1</text>
<text x="266.3" y="40">IR1</text>
<text x="293.4" y="39">R6</text>
<text x="293.4" y="41.5">1Ok</text>
<text x="156.7" y="46.6">GND</text>
<text x="179.2" y="44.6">KS1</text>
<text x="188.5" y="47.1">GND</text>
<text x="151.3" y="53.2">LS2</text>
<text x="156.1" y="51.9">+3V3</text>
<text x="146.2" y="59.3">LS2</text>
<text x="272.3" y="55.5">GND</text>
<text x="275.5" y="61.8">+12V</text>
<text x="285" y="61.8">+3V3S</text>
<text x="156.7" y="68.2">GND</text>
<text x="230.4" y="69.7">+BATT</text>
<text x="241.8" y="69.4">SW2</text>
<text x="241.8" y="72">SW2</text>
<text x="249.8" y="71.5">+12V</text>
<text x="266.3" y="71.5">IR2</text>
<text x="289.6" y="70.7">R5</text>
<text x="289.6" y="73.3">10k</text>
<text x="146.6" y="89.8">GND</text>
<text x="151" y="87.2">+3V3</text>
<text x="272.3" y="87.2">GND</text>
<text x="160.5" y="94.8">VCC</text>
<text x="275.5" y="91">+12V</text>
<text x="287.6" y="91">+3V3S</text>
<text x="160.5" y="97.4">GND</text>
<text x="160.5" y="99.9">SCL</text>
<text x="266.3" y="100.9">IR3</text>
<text x="293.4" y="99.9">R7</text>
<text x="160.5" y="102.5">SDA</text>
<text x="160.5" y="105">EDA</text>
<text x="160.5" y="107.5">ECL</text>
<text x="177.8" y="107.5">IMU</text>
<text x="177.8" y="105">IMU1</text>
<text x="293.4" y="102.5">1Ok</text>
<text x="95.8" y="108.8">GND</text>
<text x="160.5" y="110.1">ADO</text>
<text x="160.5" y="112.6">INT</text>
<text x="160.5" y="117.7">FSYNC</text>
<text x="160.5" y="115.2">NCS</text>
<text x="272.3" y="121.5">GND</text>
<text x="37.4" y="140.8">-BATT</text>
<text x="43.7" y="140.8">+BATT</text>
<text x="28.5" y="144.6">-BATT</text>
<text x="61" y="146.9">Battery1</text>
<text x="145.7" y="148.4">+3V3</text>
<text x="156.5" y="146.9">DIP1</text>
<text x="157.1" y="149.5">DIP</text>
<text x="29.7" y="158.9">GND</text>
<text x="61" y="158.3">MotorA1</text>
<text x="61" y="168.5">MotorB1</text>
<text x="175.3" y="169.8">R1</text>
<text x="175.3" y="172.3">10k</text>
<text x="181.6" y="169.8">R2</text>
<text x="181.6" y="172.3">10k</text>
<text x="188" y="169.8">R3</text>
<text x="188" y="172.3">10k</text>
<text x="194.8" y="169.8">R4</text>
<text x="194.8" y="172.3">10k</text>
<text x="172" y="182.5">GND</text>
<text x="48.8" y="190.9">BUCK1</text>
<text x="31.3" y="193.9">-BATT</text>
<text x="39.9" y="197.7">GND</text>
<text x="47.2" y="193.9">BUCK_3V3</text>
<text x="60.2" y="197.7">GND</text>
<text x="66.5" y="203.3">GND</text>
<text x="70.4" y="201.5">+3V3S</text>
<text x="196.1" y="202.8">SW1</text>
<text x="203.7" y="200.3">+5V</text>
<text x="31" y="204.1">+BATT</text>
<text x="39.9" y="207.9">VIN</text>
<text x="59.3" y="207.9">VOUT</text>
<text x="145.9" y="205.3">MA1</text>
<text x="196.1" y="204.8">SW1</text>
<text x="152.2" y="211.4">MA</text>
<text x="145.7" y="216.8">MB1</text>
<text x="152" y="222.9">MB</text>
</g>
<g font-size="1.8" fill="#a90000">
<text x="154.9" y="35.3">3</text>
<text x="184.1" y="35.3">3</text>
<text x="154.9" y="40.4">1</text>
<text x="154.9" y="37.8">2</text>
<text x="184.1" y="40.4">1</text>
<text x="184.1" y="37.8">2</text>
<text x="270.4" y="41.7">1</text>
<text x="270.4" y="44.2">2</text>
<text x="270.4" y="46.7">3</text>
<text x="154.9" y="58.2">2</text>
<text x="154.9" y="55.6">3</text>
<text x="154.9" y="60.7">1</text>
<text x="239.3" y="74.7">1</text>
<text x="246.9" y="77.2">2</text>
<text x="270.4" y="73.4">1</text>
<text x="270.4" y="75.9">2</text>
<text x="239.3" y="79.8">3</text>
<text x="270.4" y="78.5">3</text>
<text x="158" y="93.7">1</text>
<text x="158" y="96.3">2</text>
<text x="158" y="98.8">3</text>
<text x="158" y="101.3">4</text>
<text x="158" y="103.9">5</text>
<text x="158" y="106.4">6</text>
<text x="270.4" y="102.6">1</text>
<text x="270.4" y="105.2">2</text>
<text x="270.4" y="107.7">3</text>
<text x="158" y="109">7</text>
<text x="158" y="111.5">8</text>
<text x="157.4" y="116.6">10</text>
<text x="158" y="114">9</text>
<text x="54.5" y="144.5">1</text>
<text x="54.5" y="147.1">2</text>
<text x="54.5" y="156">1</text>
<text x="153" y="153.4">1</text>
<text x="153" y="156">2</text>
<text x="163.1" y="156">7</text>
<text x="163.1" y="153.4">8</text>
<text x="54.5" y="158.5">2</text>
<text x="153" y="158.5">3</text>
<text x="153" y="161">4</text>
<text x="163.1" y="161">5</text>
<text x="163.1" y="158.5">6</text>
<text x="54.5" y="166.1">1</text>
<text x="54.5" y="168.7">2</text>
<text x="37.4" y="196.6">2</text>
<text x="65.3" y="196.6">4</text>
<text x="154.9" y="201.7">1</text>
<text x="37.4" y="206.8">1</text>
<text x="65.3" y="206.8">3</text>
<text x="154.9" y="204.2">2</text>
<text x="154.9" y="206.8">3</text>
<text x="193.6" y="206.8">1</text>
<text x="201.2" y="209.3">2</text>
<text x="154.9" y="213.1">1</text>
<text x="154.9" y="215.6">2</text>
<text x="193.6" y="211.8">3</text>
<text x="154.9" y="218.2">3</text>
</g>
<g font-size="1.4" fill="#006464">
<text x="87.4" y="41.4">5V0</text>
<text x="56.9" y="46.5">RST</text>
<text x="87.4" y="43.9">3V3</text>
<text x="56.9" y="51.5">GPIO0</text>
<text x="84.7" y="51.5">GPIO35</text>
<text x="56.9" y="59.2">GPIO3</text>
<text x="56.9" y="54.1">GPIO1</text>
<text x="56.9" y="56.6">GPIO2</text>
<text x="84.7" y="59.2">GPIO38</text>
<text x="84.7" y="56.6">GPIO37</text>
<text x="84.7" y="54.1">GPIO36</text>
<text x="56.9" y="61.7">GPIO4</text>
<text x="56.9" y="64.2">GPIO5</text>
<text x="84.7" y="64.2">GPIO46</text>
<text x="84.7" y="61.7">GPIO45</text>
<text x="56.9" y="71.9">GPIO8</text>
<text x="56.9" y="66.8">GPIO6</text>
<text x="56.9" y="69.3">GPIO7</text>
<text x="84.7" y="69.3">GPIO48</text>
<text x="84.7" y="66.8">GPIO47</text>
<text x="56.9" y="74.4">GPIO9</text>
<text x="56.9" y="76.9">GPIO10</text>
<text x="79.6" y="76.9">MTDO/GPIO40</text>
<text x="79.6" y="74.4">MTCK/GPIO39</text>
<text x="56.9" y="79.5">GPIO11</text>
<text x="56.9" y="82">GPIO12</text>
<text x="79.5" y="82">MTMS/GPIO42</text>
<text x="80.2" y="79.5">MTDI/GPIO41</text>
<text x="56.9" y="84.6">GPIO13</text>
<text x="56.9" y="87.1">GPIO14</text>
<text x="56.9" y="89.6">GPIO15</text>
<text x="78.6" y="89.6">U0RXD/GPIO44</text>
<text x="78.8" y="87.1">U0TXD/GPIO43</text>
<text x="56.9" y="94.7">GPIO17</text>
<text x="56.9" y="92.2">GPIO16</text>
<text x="77.5" y="94.7">USB_D-/GPIO19</text>
<text x="56.9" y="97.3">GPIO18</text>
<text x="56.9" y="99.8">GPIO21</text>
<text x="77.5" y="97.3">USB_D+/GPIO20</text>
<text x="87.1" y="102.3">GND</text>
</g>
<g font-size="1.4" fill="#a90000">
<text x="91.6" y="40.4">J1_21</text>
<text x="51.5" y="45.5">J1_3</text>
<text x="92.1" y="42.9">J1_1</text>
<text x="92.1" y="42.9">J1_2</text>
<text x="51" y="50.5">J3_14</text>
<text x="51.5" y="53.1">J3_4</text>
<text x="91.6" y="53.1">J3_12</text>
<text x="91.6" y="50.5">J3_13</text>
<text x="51" y="58.2">J1_13</text>
<text x="51.5" y="55.6">J3_5</text>
<text x="91.6" y="58.2">J3_10</text>
<text x="91.6" y="55.6">J3_11</text>
<text x="51.5" y="60.7">J1_4</text>
<text x="51.5" y="63.2">J1_5</text>
<text x="51.5" y="65.8">J1_6</text>
<text x="91.6" y="63.2">J1_14</text>
<text x="91.6" y="60.7">J3_15</text>
<text x="91.6" y="65.8">J3_17</text>
<text x="51" y="70.9">J1_12</text>
<text x="51.5" y="68.3">J1_7</text>
<text x="91.6" y="68.3">J3_16</text>
<text x="51" y="73.4">J1_15</text>
<text x="51" y="75.9">J1_16</text>
<text x="92.1" y="75.9">J3_8</text>
<text x="92.1" y="73.4">J3_9</text>
<text x="51" y="78.5">J1_17</text>
<text x="51" y="81">J1_18</text>
<text x="51" y="83.6">J1_19</text>
<text x="92.1" y="81">J3_6</text>
<text x="92.1" y="78.5">J3_7</text>
<text x="51" y="86.1">J1_20</text>
<text x="51.5" y="88.6">J1_8</text>
<text x="92.1" y="86.1">J3_2</text>
<text x="92.1" y="88.6">J3_3</text>
<text x="51" y="93.7">J1_10</text>
<text x="51.5" y="91.2">J1_9</text>
<text x="91.6" y="93.7">J3_20</text>
<text x="51" y="96.3">J1_11</text>
<text x="51" y="98.8">J3_18</text>
<text x="91.6" y="96.3">J3_19</text>
<text x="92.1" y="101.3">J3_12</text>
</g>
</svg>
